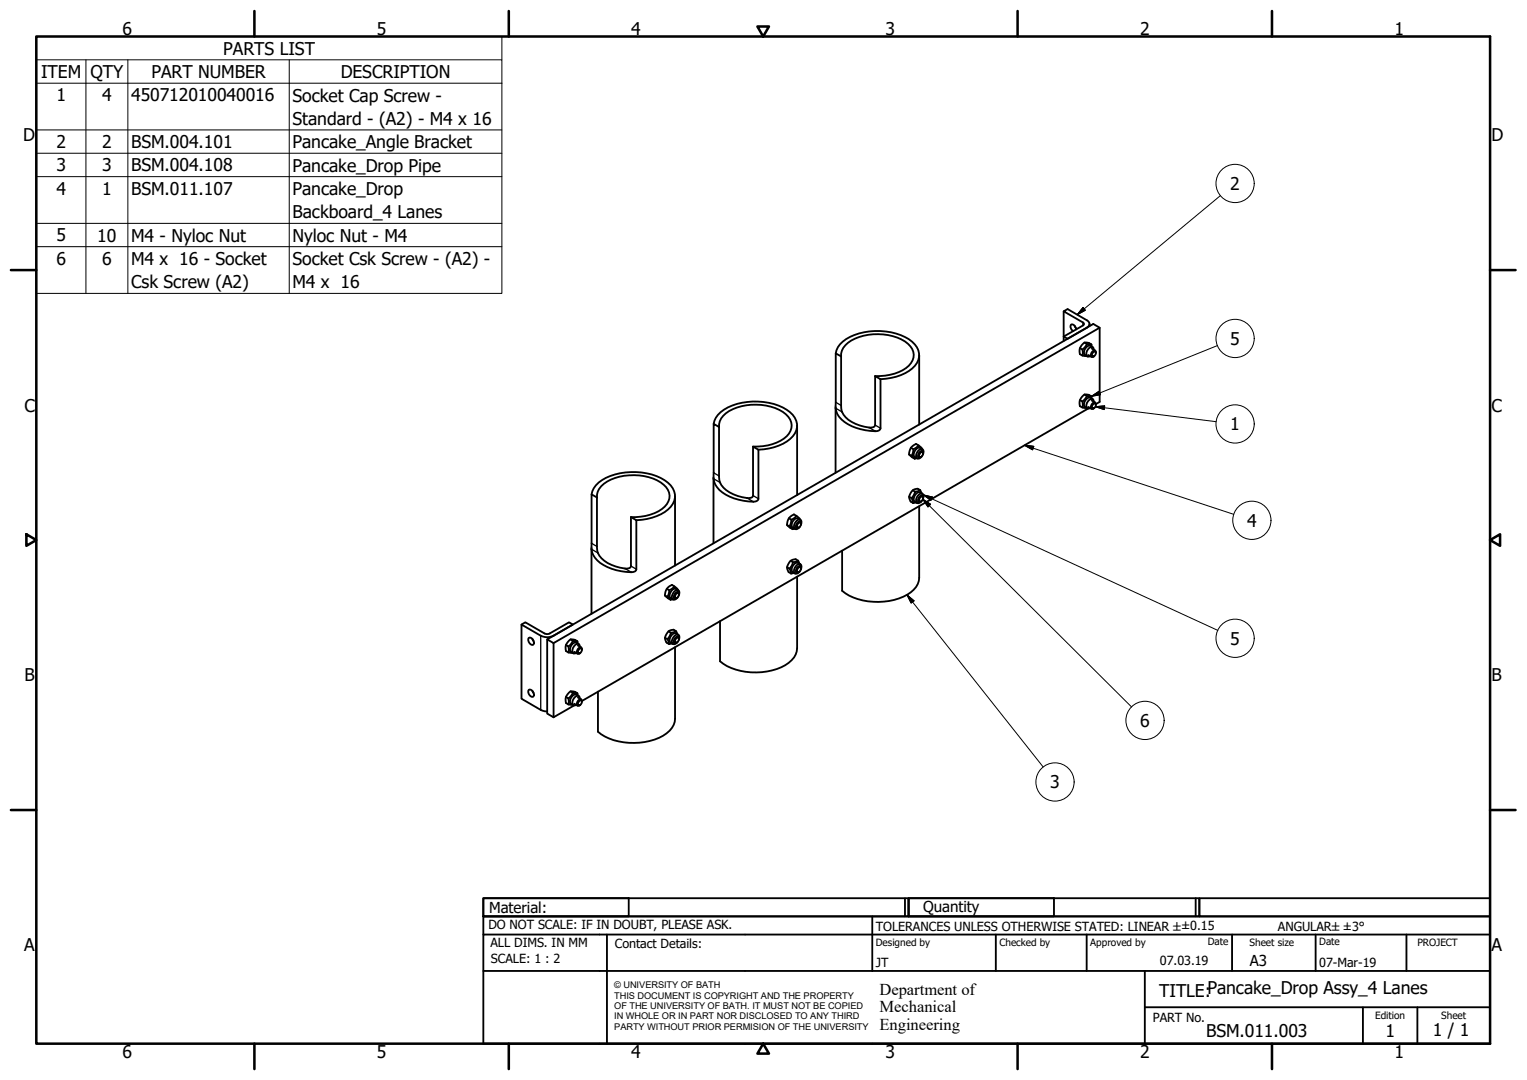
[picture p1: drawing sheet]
<svg xmlns="http://www.w3.org/2000/svg" width="420mm" height="297mm" viewBox="0 0 420 297" stroke-linecap="round" stroke-linejoin="round" font-family="sans-serif">
<!-- layer: Visible (ISO) -->
<g fill="none" stroke="#000" stroke-width=".51">
<path d="M230 97.2a6.8 6.8 0 0 1 5.1-5.1 17.3 17.3 0 0 1 15.9 1.9 4.5 4.5 0 0 1 0 7.3 14.1 14.1 0 0 1-8.7 3M231.4 98a5.1 5.1 0 0 1 3.8-4.9 15 15 0 0 1 14.6 1.4 4 4 0 0 1-.5 6.7 13.8 13.8 0 0 1-8.5 2.2M231.4 98v13.5a4.5 4.5 0 0 0 2.9 4.5 9.6 9.6 0 0 0 6.1 1.4l.4-.5v-13.5M231.4 98l-1.4-.8v13.4a5.6 5.6 0 0 0 3.3 6.1 14.2 14.2 0 0 0 8.5 1.7l.5-.6v-13.5l-1.5-.9M252.9 97.7v19.1M292.7 85.6v7l1.1 .6 5.2-3.1a1.08 1.08 0 0 0 .8-1 1.08 1.08 0 0 0-.8-1l-5.2-3.1-1.1 .6 5.3 3.1 .3 .4-.3 .4-5.3 3.1v1.2M295.7 89.6l.4 .6M296.1 90.6l-.1-.4a1.05 1.05 0 0 0-1.3-.9 1.4 1.4 0 0 0 .6 1.8M297.1 95.8l.7 .3M298.4 94.2l.7 .4M299.4 97.6l.9 .6M299.8 89.1v.6"/>
<path d="M300.3 94.7a1.86 1.86 0 0 0-1.9-.4 1.86 1.86 0 0 0-1.3 1.5v1.6l.7 .4M300.4 95.3l-.1-.6-1.2-.1-1.3 1.5v1.7l1.2 .1M300.4 95.9l.9 .5M300.7 95.5l-.7-.4a1.71 1.71 0 0 0-1.4 2.6l.6 .3M300.9 96.8l.4-.1a.85 .85 0 0 1 .1 .9 .85 .85 0 0 1-.9 .4 .97 .97 0 0 1 .4-1.2zM301 96.2l-.3-.7a1.62 1.62 0 0 0-1.5 .8 1.62 1.62 0 0 0 .1 1.8l.7-.2M301.5 97.1l-.2-.7a1.19 1.19 0 0 0-1 1.7l.7-.1M302.6 90.1l-150.3 86.8M196.4 116.6a6.9 6.9 0 0 1 5.1-5.1 17.3 17.3 0 0 1 15.9 1.9 4.5 4.5 0 0 1 0 7.3 14.1 14.1 0 0 1-8.7 3M197.8 117.4a5.1 5.1 0 0 1 3.9-4.9 15 15 0 0 1 14.5 1.4 4 4 0 0 1-.5 6.7 13.8 13.8 0 0 1-8.5 2.2M197.8 117.4v13.5a4.6 4.6 0 0 0 3 4.5 9.6 9.6 0 0 0 6 1.4l.4-.5v-13.5M197.8 117.4l-1.4-.8v13.6a5.4 5.4 0 0 0 3.3 5.8 14.2 14.2 0 0 0 8.5 1.8l.5-.6v-13.5l-1.5-.9"/>
<path d="M219.3 117.1v19.1M229.9 111.9v18.1M297.1 110.1l.7 .3M298.4 108.5l.7 .4M299.4 112.4l-139.3 80.4M299.4 111.9l.9 .5M300.3 109a1.86 1.86 0 0 0-1.9-.5 1.86 1.86 0 0 0-1.3 1.6v1.6l.7 .4M300.4 109.6l-.1-.6-1.2-.1-1.3 1.5v1.7l1.2 .1M300.4 110.2l.9 .5M300.7 109.8l-.7-.4a1.71 1.71 0 0 0-1.4 2.6l.6 .3M300.9 111.1l.4-.1a.85 .85 0 0 1 .1 .9 .85 .85 0 0 1-.9 .4 .97 .97 0 0 1 .4-1.2zM301 110.5l-.3-.7a1.62 1.62 0 0 0-1.5 .8 1.62 1.62 0 0 0 .1 1.8l.7-.2"/>
<path d="M301.5 111.1l1.1-.6v-20.4l-1.8-1-150.2 86.8 1.7 1v20.4M301.5 111.2l-.2-.5a1.19 1.19 0 0 0-1 1.7l.7-.1M301.5 111.2v.1M162.8 136a7.8 7.8 0 0 1 6.4-5.5 17.2 17.2 0 0 1 14.6 2.3 4.5 4.5 0 0 1 0 7.3 14.1 14.1 0 0 1-8.7 3M164.3 136.8a5.1 5.1 0 0 1 3.8-4.9 14.9 14.9 0 0 1 14.5 1.4 3.9 3.9 0 0 1-.5 6.7 13.8 13.8 0 0 1-8.5 2.2M164.3 136.8v13.5a4.6 4.6 0 0 0 2.9 4.5 9.7 9.7 0 0 0 6 1.4l.4-.5v-13.5M164.3 136.8l-1.5-.8v13.6a5.4 5.4 0 0 0 3.3 5.8 14.1 14.1 0 0 0 8.5 1.8l.5-.6v-13.5l-1.5-.9M185.7 136.5v19M196.3 131.3v18.1M250.1 125l.7 .4M250.1 136.6l.7 .4M250.6 123.2l.7 .4"/>
<path d="M251.1 134.9l.7 .3M252.1 138.2l-.9 .2M252.1 126l-.4 .2M252.6 125.7l.2 .1M252.6 137.9l.2 .2M252.8 122.5l-.7-.4a2.59 2.59 0 0 0-1.8 3l1.4 1.1M252.9 139.2v19.7a6.1 6.1 0 0 1-4.3 5.2 17.9 17.9 0 0 1-16-.9l-.9-.7v-11M253.2 136.9l.5-.3a.75 .75 0 0 1 .1 .9 .75 .75 0 0 1-.9 .3zM253.2 134.8a1.91 1.91 0 0 0-2.9 1.3l-.1 .8a1.89 1.89 0 0 0 1 1.5M253.4 124.4l.2-.1a.75 .75 0 0 1 .2 1 .75 .75 0 0 1-.9 .3v-.6zM253.6 135.6l-.4-.8-1.4 .4-1 1.8 .4 1.4M253.6 124l.2 .1"/>
<path d="M253.6 136.2l.2 .1M253.6 123.4l-.8-.9-.7 .6a1.11 1.11 0 0 0-.9 1.4l-.4 .9 .9 .8M253.8 123.6l-.6-.4a1.69 1.69 0 0 0-1.5 2.5l.6 .4M253.8 135.8l-.6-.4a1.69 1.69 0 0 0-1.5 2.6l.6 .4M253.9 125a1 1 0 0 0-.4-1.5 1.79 1.79 0 0 0-1.2 2.6 1.13 1.13 0 0 0 1.4-.7M253.9 137.3a1 1 0 0 0-.4-1.6 1.78 1.78 0 0 0-1.2 2.7 1.19 1.19 0 0 0 1.4-.7M254 124.7l-.3-.6a1.17 1.17 0 0 0-.9 1.7l.6-.1M254 137l-.1-.5a.96 .96 0 0 0-1.1 .4 .96 .96 0 0 0 .2 1.2l.4-.2M162.8 150.7v18.1M216.5 144.4l.7 .4M216.6 156l.6 .4M217.1 142.5l.6 .4"/>
<path d="M217.5 154.2l.7 .4M218.5 157.6l-.8 .1M218.5 145.4l-.4 .1M219 145.1l.2 .1M219 157.3l.2 .1M219.2 141.9l-.7-.4a2.64 2.64 0 0 0-1.8 3.1l1.4 .9M219.3 158.6v19.7a7 7 0 0 1-5.6 5.7 17.9 17.9 0 0 1-14.7-1.5l-.9-.6v-11.1M219.6 156.3l.5-.4a.75 .75 0 0 1 .1 1 .75 .75 0 0 1-.9 .3zM219.6 154.2a1.89 1.89 0 0 0-2.9 1.3l-.1 .8a1.89 1.89 0 0 0 1.1 1.4M219.8 143.8l.2-.1a.74 .74 0 0 1 .2 .9 .74 .74 0 0 1-.8 .4 1.05 1.05 0 0 1 .4-1.2zM220 155l-.4-.8-1.4 .4-.4 1-.6 .8 .5 1.3M220 143.3l.2 .2"/>
<path d="M220 155.6l.2 .1M220 142.8l-.8-.9-1.5 1-.5 1.9 .9 .7M220.2 142.9l-.6-.3a1.71 1.71 0 0 0-1.5 2.5l.7 .4M220.2 155.2l-.6-.4a1.71 1.71 0 0 0-1.5 2.6l.7 .3M220.3 144.4a1 1 0 0 0-.4-1.5 1.81 1.81 0 0 0-1.1 2.6 1.23 1.23 0 0 0 1.3-.6M220.3 156.7a1 1 0 0 0-.4-1.6 1.78 1.78 0 0 0-1.1 2.6 1.16 1.16 0 0 0 1.3-.6M220.4 144.1l-.2-.6a1.18 1.18 0 0 0-1 1.7l.7-.1M220.4 156.3l-.2-.6a1.19 1.19 0 0 0-1 1.7l.7-.1M143.5 171.8l1-.6 5.3 3 .8 .2 .7-.2 5.3-3 1 .6-5.8 3.3a3.9 3.9 0 0 1-3-.3l-5.3-3v20.4l5.3 3 1.8 .5M145.5 175.5a1.23 1.23 0 0 1 1.2 .5 1.23 1.23 0 0 1 0 1.4 1.36 1.36 0 0 1-1.2-1.9zM146.5 175.7l.4 .7M150.6 175.9v20.4l1.7 1"/>
<path d="M155.7 177.4l.7 .4M157 175.9l.6 .4M158 179.3l.9 .5M158.9 176.4a1.73 1.73 0 0 0-2.9 .6l-.4 .8a1.41 1.41 0 0 0 .8 1.7M159 177l-.1-.6-1.3-.1-1.2 1.5v1.7l1.2 .1M159 177.5l.9 .6M159.2 177.1l-.6-.3a1.68 1.68 0 0 0-1.5 2.5l.7 .4M159.4 178.5l.5-.2a.85 .85 0 0 1 0 1 .85 .85 0 0 1-.8 .3 .97 .97 0 0 1 .3-1.1zM159.6 177.8l-.3-.6a1.65 1.65 0 0 0-1.8 2l.3 .5 .8-.1M160.1 178.7l-.2-.7a1.19 1.19 0 0 0-1 1.8l.7-.1M182.9 163.8l.7 .4M183 175.4l.7 .4"/>
<path d="M183.5 162l.6 .3M183.9 173.6l.7 .4M184.9 177l-.8 .1M184.9 164.7l-.4 .3M185.4 164.5l.2 .1M185.4 176.7l.2 .1M185.6 161.3l-.7-.4a2.66 2.66 0 0 0-1.8 3l1.4 1.1M185.7 178v19.7a6.1 6.1 0 0 1-4.3 5.2 17.8 17.8 0 0 1-16-.9l-.9-.7v-11.1M185.9 163.5l.6-.4a.74 .74 0 0 1 .2 .9 .74 .74 0 0 1-.9 .4zM186 175.7l.5-.3a.74 .74 0 0 1 .2 .9 .74 .74 0 0 1-.9 .3zM186 173.6a1.89 1.89 0 0 0-2.9 1.3l-.1 .8a1.79 1.79 0 0 0 1.1 1.4M186.4 174.4l-.4-.8-1.4 .4-.9 1.8 .4 1.3"/>
<path d="M186.4 162.7l.2 .2M186.4 175l.2 .1M186.5 162.2l-.9-.9-1.5 1-.5 1.9 .9 .8M186.6 162.3l-.6-.3a1.7 1.7 0 0 0-1.5 2.5l.7 .4M186.6 174.6l-.6-.4a1.71 1.71 0 0 0-1.5 2.6l.7 .3M186.8 163.8a.98 .98 0 0 0-.4-1.5 1.81 1.81 0 0 0-1.2 2.6 1.23 1.23 0 0 0 1.3-.7M186.8 176.1a1 1 0 0 0-.4-1.6 1.82 1.82 0 0 0-1.2 2.6 1.16 1.16 0 0 0 1.3-.6M186.8 163.5l-.2-.7a1.19 1.19 0 0 0-1 1.8l.7-.1M186.8 175.7l-.2-.6a1.17 1.17 0 0 0-1 1.7l.7-.1M145.5 189.7a1.23 1.23 0 0 1 1.2 .6 1.23 1.23 0 0 1 0 1.4 1.36 1.36 0 0 1-1.2-2zM146.5 190l.4 .7M155.7 191.7l.7 .4"/>
<path d="M157 190.1l.6 .4M157.9 194l-5.6 3.3M158 193.6l.9 .5M158.9 190.7a1.73 1.73 0 0 0-2.9 .5l-.4 .9a1.41 1.41 0 0 0 .8 1.6M159 191.3l-.1-.6-1.3-.2-1.2 1.6v1.6l1.2 .2M159 191.8l.9 .5M159.2 191.4l-.6-.3a1.68 1.68 0 0 0-1.5 2.5l.7 .4M159.4 192.8l.5-.2a.85 .85 0 0 1 0 .9 .85 .85 0 0 1-.8 .4 .97 .97 0 0 1 .3-1.1zM159.6 192.1l-.3-.6a1.65 1.65 0 0 0-1.8 1.9l.3 .6 .8-.1M160.1 192.8l-.2-.5a1.19 1.19 0 0 0-1 1.8l.7-.1M160.1 192.8v.2"/>
</g>
<!-- layer: Visible Narrow (ISO) -->
<g fill="none" stroke="#000" stroke-width=".36">
<path d="M298 88.7v.8M229.9 112.3l1.8 1M230 110.6l1.4 .9M239.1 117.6l1.8 1M240.8 116.9l1.5 .9M196.3 131.7l1.8 1M196.4 130l1.4 .9M205.5 137l1.8 1M207.2 136.3l1.5 .9M162.8 151.1l1.7 1M162.8 149.4l1.5 .9M172 156.4l1.7 1"/>
<path d="M173.6 155.7l1.5 .9M148.8 174.8v20.4"/>
</g>
<!-- layer: Symbol (ISO) -->
<g fill="none" stroke="#000" stroke-width=".28">
<path d="M10 16.5v-6.5h128.1v6.5M10 16.5h128.1v6.4M10 16.5v64.2h128.1v-57.8M23.6 16.5v64.2M35.2 16.5v64.2M79.6 16.5v64.2M10 22.9h128.1M10 35.7h128.1M10 42.1h128.1M10 48.6h128.1M335.8 53.8l-39.4 32.8M10 61.4h128.1"/>
<path d="M10 67.8h128.1M298 84.6l.6 .7-2.2 1.3zM335 95l-34.7 14M300.3 109l2.1-1.4 .4 .9zM301.4 111.9l2.6-.2-.2 1zM301.4 111.9l33.2 4.1M253.9 137.3l2.2 1.4-.8 .7zM253.9 137.3l57.5 57.1M254.1 136.1l2.5 .6-.5 .9zM254.1 136.1l81 37.3M281.9 122.5l2.5 .3-.3 .9zM281.9 122.5l57.6 19"/>
<path d="M249.6 163.6l1.9 1.7-.8 .6zM249.6 163.6l37.4 47.4"/>
<circle cx="339.8" cy="50.5" r="5.3"/>
<circle cx="339.8" cy="93.1" r="5.3"/>
<circle cx="339.8" cy="116.6" r="5.3"/>
<circle cx="344.5" cy="143.1" r="5.3"/>
<circle cx="339.8" cy="175.6" r="5.3"/>
<circle cx="315.1" cy="198.1" r="5.3"/>
<circle cx="290.3" cy="215.1" r="5.3"/>
</g>
<!-- layer: Border (ISO) -->
<g fill="none" stroke="#000" stroke-width=".7">
<path d="M10 10h400v277h-400zM70 3v7M140 3v7M208.4 7.3h3.2l-1.6 2.7zM280 3v7M350 3v7M3 74.3h7M410 74.3h7M7.3 146.9l2.7 1.6-2.7 1.6zM410 148.5l2.7-1.6v3.2zM3 222.8h7M410 222.8h7"/>
<path d="M70 287v7M140 287v7M210 287l1.6 2.8h-3.2zM280 287v7M350 287v7"/>
</g>
<!-- layer: Title (ISO) -->
<g fill="none" stroke="#000" stroke-width=".51">
<path d="M133 247h40v5h-40zM133 247h117v5h-117zM133 257v-5h277v5M133 257h277v30h-277zM167 257v30M240 252v15M249 247v5M250 247h40v5h-40zM250 247h80v5h-80zM274 257v10M299 257v10M329 247v5"/>
<path d="M330 247h80v5h-80zM339 257v10M362 257v10M387 257v10M133 267h277M315 277h95M315 267v20M375 277v10M390 277v10"/>
</g>
<!-- layer: Symbol (ISO) -->
<g fill="#000" stroke="#000" stroke-width=".28">
<path d="M298 84.6l-1.6 2zM298 84.6l.6 .7-2.2 1.3zM300.3 109l2.1-1.4zM300.3 109l2.1-1.4 .4 .9zM301.4 111.9l2.6-.2zM301.4 111.9l2.6-.2-.2 1zM253.9 137.3l2.2 1.4zM253.9 137.3l2.2 1.4-.8 .7zM254.1 136.1l2.5 .6zM254.1 136.1l2.5 .6-.5 .9zM281.9 122.5l2.5 .3zM281.9 122.5l2.5 .3-.3 .9z"/>
<path d="M249.6 163.6l1.9 1.7zM249.6 163.6l1.9 1.7-.8 .6z"/>
</g>
<g font-size="4.8">
<text x="33.7" y="9.6">6</text>
<text x="103.7" y="9.6">5</text>
<text x="173.7" y="9.6">4</text>
<text x="243.7" y="9.6">3</text>
<text x="313.7" y="9.6">2</text>
<text x="383.7" y="9.6">1</text>
<text x="61.4" y="15">PARTS LIST</text>
<text x="11.3" y="21.4">ITEM</text>
<text x="24.9" y="21.5">QTY</text>
<text x="41.7" y="21.4">PART NUMBER</text>
<text x="93.7" y="21.5">DESCRIPTION</text>
<text x="15.5" y="27.9">1</text>
<text x="28.1" y="27.8">4</text>
<text x="36.1" y="27.9">450712010040016</text>
<text x="80.5" y="27.9">Socket Cap Screw -</text>
<text x="80.5" y="34.3">Standard - (A2) - M4 x 16</text>
<text x="6.3" y="38.9">D</text>
<text x="15.5" y="40.7">2</text>
<text x="28.1" y="40.7">2</text>
<text x="36.1" y="40.7">BSM.004.101</text>
<text x="80.5" y="40.8">Pancake_Angle Bracket</text>
<text x="410.4" y="38.9">D</text>
<text x="15.5" y="47.1">3</text>
<text x="28.1" y="47.1">3</text>
<text x="36.1" y="47.2">BSM.004.108</text>
<text x="80.5" y="47.2">Pancake_Drop Pipe</text>
<text x="15.5" y="53.5">4</text>
<text x="28.1" y="53.5">1</text>
<text x="36.1" y="53.6">BSM.011.107</text>
<text x="80.5" y="53.6">Pancake_Drop</text>
<text x="338.5" y="52.2">2</text>
<text x="80.5" y="60">Backboard_4 Lanes</text>
<text x="15.5" y="66.4">5</text>
<text x="26.8" y="66.4">10</text>
<text x="36.1" y="66.5">M4 - Nyloc Nut</text>
<text x="80.5" y="66.5">Nyloc Nut - M4</text>
<text x="15.5" y="72.8">6</text>
<text x="28.1" y="72.8">6</text>
<text x="36.1" y="72.9">M4 x 16 - Socket</text>
<text x="80.5" y="72.9">Socket Csk Screw - (A2) -</text>
<text x="36.1" y="79.3">Csk Screw (A2)</text>
<text x="80.5" y="79.3">M4 x 16</text>
<text x="338.5" y="94.9">5</text>
<text x="6.7" y="113.2">C</text>
<text x="410.4" y="113.2">C</text>
<text x="338.5" y="118.4">1</text>
<text x="343.1" y="144.9">4</text>
<text x="338.5" y="177.3">5</text>
<text x="6.8" y="187.4">B</text>
<text x="410.4" y="187.4">B</text>
<text x="313.8" y="199.9">6</text>
<text x="289" y="216.9">3</text>
<text x="6.7" y="261.7">A</text>
<text x="410.4" y="261.7">A</text>
<text x="319" y="274.2">TITLE:Pancake_Drop Assy_4 Lanes</text>
<text x="331.9" y="285.3">BSM.011.003</text>
<text x="381.2" y="285.3">1</text>
<text x="394.2" y="285">1 / 1</text>
<text x="33.7" y="291">6</text>
<text x="103.7" y="290.9">5</text>
<text x="173.7" y="290.9">4</text>
<text x="243.7" y="291">3</text>
<text x="313.7" y="291">2</text>
<text x="383.7" y="290.9">1</text>
</g>
<g font-size="4.6">
<text x="242" y="273.7">Department of</text>
<text x="242" y="278.4">Mechanical</text>
<text x="242" y="283.2">Engineering</text>
</g>
<g font-size="4.1">
<text x="134.6" y="251.1">Material:</text>
<text x="254" y="250.8">Quantity</text>
<text x="343.9" y="265.6">A3</text>
</g>
<g font-size="3.5">
<text x="134.4" y="255.6">DO NOT SCALE: IF IN DOUBT, PLEASE ASK.</text>
<text x="241" y="256">TOLERANCES UNLESS OTHERWISE STATED: LINEAR ±±0.15</text>
<text x="351.6" y="256">ANGULAR±±3°</text>
<text x="134.9" y="260.6">ALL DIMS. IN MM</text>
<text x="169.2" y="260.6">Contact Details:</text>
<text x="135.1" y="264.8">SCALE: 1 : 2</text>
<text x="241" y="266">JT</text>
<text x="319.2" y="265.5">07.03.19</text>
<text x="363" y="266">07-Mar-19</text>
<text x="317.2" y="281.2">PART No.</text>
</g>
<g font-size="2.8">
<text x="241" y="260.1">Designed by</text>
<text x="275" y="260.1">Checked by</text>
<text x="300" y="260.1">Approved by</text>
<text x="332.3" y="260">Date</text>
<text x="343.8" y="260.1">Sheet size</text>
<text x="363" y="260">Date</text>
<text x="390" y="260.1">PROJECT</text>
<text x="378.4" y="280.1">Edition</text>
<text x="396.6" y="280.1">Sheet</text>
</g>
<g font-size="2.5">
<text x="169" y="271.9">© UNIVERSITY OF BATH</text>
<text x="169" y="274.7">THIS DOCUMENT IS COPYRIGHT AND THE PROPERTY</text>
<text x="169" y="277.5">OF THE UNIVERSITY OF BATH. IT MUST NOT BE COPIED</text>
<text x="169" y="280.4">IN WHOLE OR IN PART NOR DISCLOSED TO ANY THIRD</text>
<text x="169" y="283.2">PARTY WITHOUT PRIOR PERMISION OF THE UNIVERSITY</text>
</g>
</svg>
